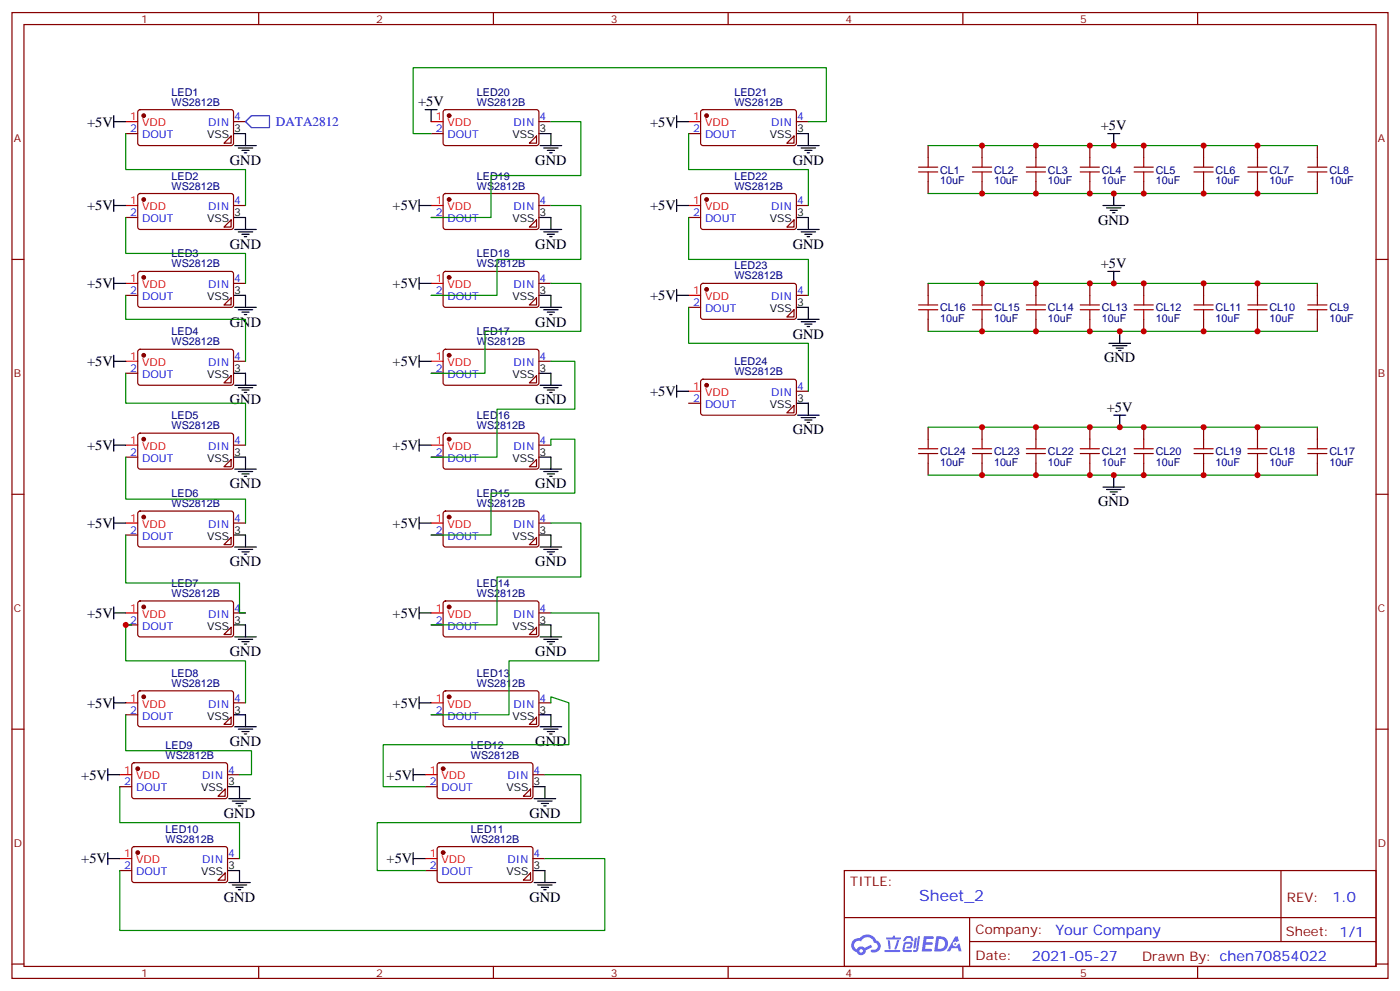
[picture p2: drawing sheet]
<svg xmlns="http://www.w3.org/2000/svg" width="412mm" height="292mm" viewBox="0 0 412 292" stroke-linecap="round" stroke-linejoin="round" font-family="sans-serif">
<g fill="none" stroke="#870000" stroke-width=".35">
<path d="M3.5 3.7h405.4v284.3h-405.4zM7.1 7.2h398.2v277.3h-398.2zM76.2 3.7v3.5M145.3 3.7v3.5M214.5 3.7v3.5M283.6 3.7v3.5M352.8 3.7v3.5M3.5 76.4h3.6M405.3 76.4h3.6M3.5 145.5h3.6M405.3 145.5h3.6M3.5 214.7h3.6"/>
<path d="M405.3 214.7h3.6M248.7 256.3h156.6v28.2h-156.6zM377.3 256.3v20.9M248.7 270.1h156.5M285.6 277.2h119.6M285.6 270.1v14.2M3.5 283.8h3.6M76.2 284.5v3.5M145.3 284.5v3.5M214.5 284.5v3.5M283.6 284.5v3.5M352.8 284.5v3.5"/>
<path d="M405.3 283.8h3.6"/>
</g>
<g fill="#5487ff">
<path d="M272.1 275.6h2.6l.3 .2-.1 .6h-2l-.1 1h1.6l.4 .4-.4 .3h-1.7l-.2 1.2 1.8 .1 .3 .3-.2 .4h-2.9z"/>
<path d="M281.4 275.7h.7l.4 1.3-.7 .3a.74 .74 0 0 0-1.1 .3 .74 .74 0 0 0 .5 1.1 .74 .74 0 0 0 .9-.7l.5-.3 .7 2.4h-.9l-.2-1h-1.9l-.5 1h-.9z"/>
<path d="M269.5 276.1h.6l-.4 2.9a.31 .31 0 0 1-.3 .3 .31 .31 0 0 1-.3-.3z"/>
<path d="M270.4 275.6h.6l-.5 4a.89 .89 0 0 1-.7 .7 .89 .89 0 0 1-.9-.3l1-.5z"/>
<path d="M266.8 275.8l.6-.2 1.2 .1 .5 1.3-.6 .1-.4-.9-1 .1a.95 .95 0 0 1-1 .8l-.1-.2z"/>
<path d="M266.4 277.5l1.8-.2a1.04 1.04 0 0 1 .6 1.1 1.04 1.04 0 0 1-.8 .9h-.7a.29 .29 0 0 1-.3-.4 .29 .29 0 0 1 .3-.2h.7l.2-.8h-1.4l-.4 1.7 1.9 .1a.29 .29 0 0 1 .3 .3 .29 .29 0 0 1-.3 .3h-2l-.4-.3 .2-2.1z"/>
<path d="M260.5 279.7h4.4a.3 .3 0 0 1 .3 .3 .3 .3 0 0 1-.3 .3h-4.3z"/>
<path d="M264.3 276.8h.6l-.5 1.6a1.02 1.02 0 0 1-.7 1.2l-.2-.3z"/>
<path d="M261.5 276.8h.6l.3 2.4-.3 .3-.3-.2z"/>
<path d="M261.1 276h1.9l.2-.5h.5l-.1 .5h1.5a.29 .29 0 0 1 .3 .3 .29 .29 0 0 1-.3 .3h-3.9z"/>
<path d="M275.8 275.6l-.6 4.5h1.4a2.27 2.27 0 0 0 2.7-2.3 2.27 2.27 0 0 0-2.7-2.2zM276.6 276.4a1.5 1.5 0 0 1 1.8 1.6 1.5 1.5 0 0 1-1.9 1.3h-.3z"/>
<path d="M251.4 276.8a2.09 2.09 0 0 0 1 3.5 1.37 1.37 0 0 0 1.5 .9 1.37 1.37 0 0 0 1.1-1.4l2-1-.5-.7-1.8 1a1.4 1.4 0 0 0-2.3 .4 1.32 1.32 0 0 1-.6-1.9 1.32 1.32 0 0 1 1.9-.4 2.02 2.02 0 0 1 2-1.3 2.02 2.02 0 0 1 1.8 1.6 1.09 1.09 0 0 1 1.1 1.4 1.09 1.09 0 0 1-1.6 .7 .41 .41 0 0 0-.5 .3 .41 .41 0 0 0 .4 .5 1.89 1.89 0 0 0 2.4-1.2 1.89 1.89 0 0 0-1.2-2.4 2.98 2.98 0 0 0-5-.6l-1 .1zM253.2 279.9a.52 .52 0 0 1 1 0 .52 .52 0 0 1-1 0z"/>
<circle cx="281.4" cy="277.9" r=".28"/>
</g>
<g fill="none" stroke="#870000" stroke-width=".35">
<path d="M37 39.3h3.6M40.8 32.5l.5-.2h27.1l.4 .7-.1 9.4-.6 .5-27.1-.1-.4-.6v-9.2zM68.8 35.8h3.5M127 39.3h3.5M130.8 32.5l.4-.2h27.1l.4 .7v9.4l-.7 .5-27-.1-.5-.6v-9.2zM158.7 35.8h3.6M202.8 39.3h3.6M206.6 32.5l.5-.2h27.1l.4 .7-.1 9.4-.6 .5-27.1-.1-.4-.6v-9.2zM234.6 35.8h3.5M40.8 57.2l.5-.2h27.1l.4 .7-.1 9.4-.6 .5-27.1-.1-.4-.6v-9.2zM68.1 40v2.2h-2.1zM130.8 57.2l.4-.2h27.1l.4 .7v9.4l-.7 .5-27-.1-.5-.6v-9.2z"/>
<path d="M158 40v2.2h-2.1zM206.6 57.2l.5-.2h27.1l.4 .7-.1 9.4-.6 .5-27.1-.1-.4-.6v-9.2zM233.9 40v2.2h-2.1zM273.4 42.9v3.5M273.4 53.4v3.6M289.3 42.9v3.5M289.3 53.4v3.6M305.2 42.9v3.5M305.2 53.4v3.6M321 42.9v3.5M321 53.4v3.6M336.9 42.9v3.5"/>
<path d="M336.9 53.4v3.6M354.5 42.9v3.5M354.5 53.4v3.6M370.4 42.9v3.5M370.4 53.4v3.6M388.1 42.9v3.5M388.1 53.4v3.6M37 64h3.6M68.1 64.7v2.2h-2.1zM68.8 60.5h3.5M127 64h3.5M158 64.7v2.2h-2.1z"/>
<path d="M158.7 60.5h3.6M202.8 64h3.6M233.9 64.7v2.2h-2.1zM234.6 60.5h3.5M37 87h3.6M40.8 80.1l.5-.2 27.1 .1 .4 .6-.1 9.5-.6 .4-27.1-.1-.4-.6v-9.2zM66 89.8l2.1-2.1v2.1zM68.8 83.4h3.5M127 87h3.5M130.8 80.1l.4-.2 27.1 .1 .4 .6v9.5l-.7 .4-27-.1-.5-.6v-9.2zM158 87.7v2.1h-2.1zM158.7 83.4h3.6"/>
<path d="M202.8 90.5h3.6M206.6 83.6l.5-.2 27.1 .1 .4 .6-.1 9.5-.6 .4-27.1-.1-.4-.6v-9.2zM233.9 91.2v2.1h-2.1zM234.6 87h3.5M273.4 83.4v3.6M273.4 94v3.5M289.3 83.4v3.6M289.3 94v3.5M305.2 83.4v3.6M305.2 94v3.5M321 83.4v3.6M321 94v3.5"/>
<path d="M336.9 83.4v3.6M336.9 94v3.5M354.5 83.4v3.6M354.5 94v3.5M370.4 83.4v3.6M370.4 94v3.5M388.1 83.4v3.6M388.1 94v3.5M37 109.9h3.6M40.8 103l.5-.2 27.1 .1 .4 .6-.1 9.5-.6 .4h-27.1l-.4-.7v-9.2zM68.1 110.6v2.1h-2.1zM68.8 106.4h3.5"/>
<path d="M127 109.9h3.5M130.8 103l.4-.2 27.1 .1 .4 .6v9.5l-.7 .4h-27l-.5-.7v-9.2zM158 110.6v2.1h-2.1zM158.7 106.4h3.6M202.8 118.7h3.6M206.6 111.9l.5-.2h27.1l.4 .7-.1 9.4-.6 .4h-27.1l-.4-.7v-9.1zM233.9 119.4v2.1h-2.1zM234.6 115.2h3.5M37 134.6h3.6M40.8 127.7l.5-.2 27.1 .1 .4 .6-.1 9.5-.6 .4-27.1-.1-.4-.6v-9.2zM66 137.4l2.1-2.1v2.1zM68.8 131.1h3.5"/>
<path d="M127 134.6h3.5M130.8 127.7l.4-.2 27.1 .1 .4 .6v9.5l-.7 .4-27-.1-.5-.6v-9.2zM158 135.3v2.1h-2.1zM158.7 131.1h3.6M273.4 125.8v3.5M273.4 136.3v3.6M289.3 125.8v3.5M289.3 136.3v3.6M305.2 125.8v3.5M305.2 136.3v3.6M321 125.8v3.5M321 136.3v3.6"/>
<path d="M336.9 125.8v3.5M336.9 136.3v3.6M354.5 125.8v3.5M354.5 136.3v3.6M370.4 125.8v3.5M370.4 136.3v3.6M388.1 125.8v3.5M388.1 136.3v3.6M37 157.5h3.6M40.8 150.7l.5-.2h27.1l.4 .7-.1 9.4-.6 .4h-27.1l-.4-.7v-9.1zM68.1 158.2v2.1h-2.1zM68.8 154h3.5"/>
<path d="M127 157.5h3.5M130.8 150.7l.4-.2h27.1l.4 .7v9.4l-.7 .4h-27l-.5-.7v-9.1zM158 158.2v2.1h-2.1zM158.7 154h3.6M40.8 177.1l.5-.2 27.1 .1 .4 .6-.1 9.5-.6 .4-27.1-.1-.4-.6v-9.2zM130.8 177.1l.4-.2 27.1 .1 .4 .6v9.5l-.7 .4-27-.1-.5-.6v-9.2zM37 184h3.6M66 186.8l2.1-2.1v2.1zM68.8 180.4h3.5M127 184h3.5M158 184.7v2.1h-2.1zM158.7 180.4h3.6"/>
<path d="M37 210.4h3.6M40.8 203.6l.5-.2h27.1l.4 .7-.1 9.4-.6 .5-27.1-.1-.4-.6v-9.2zM68.1 211.1v2.2h-2.1zM68.8 206.9h3.5M127 210.4h3.5M130.8 203.6l.4-.2h27.1l.4 .7v9.4l-.7 .5-27-.1-.5-.6v-9.2zM158 211.1v2.2h-2.1zM158.7 206.9h3.6M35.3 231.6h3.5M39 224.7l.5-.2 27.1 .1 .4 .6v9.5l-.7 .4h-27.1l-.4-.7v-9.2zM66.3 232.3v2.1h-2.1zM67 228.1h3.6"/>
<path d="M125.2 231.6h3.6M129 224.7l.5-.2 27.1 .1 .4 .6-.1 9.5-.6 .4h-27.1l-.4-.7v-9.2zM156.3 232.3v2.1h-2.1zM157 228.1h3.5M35.3 256.3h3.5M39 249.4l.5-.2 27.1 .1 .4 .6v9.5l-.7 .4h-27.1l-.4-.7v-9.2zM66.3 257v2.1h-2.1zM67 252.8h3.6M125.2 256.3h3.6M129 249.4l.5-.2 27.1 .1 .4 .6-.1 9.5-.6 .4h-27.1l-.4-.7v-9.2zM156.3 257v2.1h-2.1zM157 252.8h3.5"/>
</g>
<g fill="none" stroke="#000" stroke-width=".35">
<path d="M33.5 35.8h3.5M33.5 34v3.6M68.8 39.3h3.5v3.6M125.2 32.3h3.6M127 32.3v3.5M158.7 39.3h3.6v3.6M199.3 35.8h3.5M199.3 34v3.6M234.6 39.3h3.5v3.6M326.3 39.3h3.5M328.1 39.3v3.6M33.5 58.7v3.6"/>
<path d="M69.1 42.9h6.4M70.2 43.6h4.2M71.3 44.3h2.1M72 45h.7M123.5 58.7v3.6M159.1 42.9h6.4M160.2 43.6h4.2M161.2 44.3h2.1M161.9 45h.7M199.3 58.7v3.6M234.9 42.9h6.4M236 43.6h4.2"/>
<path d="M237.1 44.3h2.1M237.8 45h.7M328.1 57v3.5M33.5 60.5h3.5M68.8 64h3.5v3.6M69.1 67.6h6.4M70.2 68.3h4.2M71.3 69h2.1M72 69.7h.7M123.5 60.5h3.5M158.7 64h3.6v3.6M159.1 67.6h6.4"/>
<path d="M160.2 68.3h4.2M161.2 69h2.1M161.9 69.7h.7M199.3 60.5h3.5M234.6 64h3.5v3.6M234.9 67.6h6.4M236 68.3h4.2M237.1 69h2.1M237.8 69.7h.7M324.9 60.5h6.4M326 61.2h4.2M326.3 79.9h3.5"/>
<path d="M327 61.9h2.1M327.7 62.6h.7M328.1 79.9v3.5M33.5 81.7v3.5M33.5 83.4h3.5M68.8 87h3.5v3.5M69.1 90.5h6.4M70.2 91.2h4.2M71.3 91.9h2.1M72 92.6h.7M123.5 83.4h3.5M123.5 81.7v3.5"/>
<path d="M158.7 87h3.6v3.5M159.1 90.5h6.4M160.2 91.2h4.2M161.2 91.9h2.1M161.9 92.6h.7M199.3 87h3.5M199.3 85.2v3.5M234.6 90.5h3.5v3.5M234.9 94h6.4M236 94.7h4.2M237.1 95.4h2.1M237.8 96.1h.7"/>
<path d="M329.8 97.5v3.6M33.5 104.6v3.5M33.5 106.4h3.5M68.8 109.9h3.5v3.5M69.1 113.4h6.4M70.2 114.1h4.2M71.3 114.8h2.1M72 115.5h.7M123.5 106.4h3.5M123.5 104.6v3.5M158.7 109.9h3.6v3.5M159.1 113.4h6.4"/>
<path d="M160.2 114.1h4.2M161.2 114.8h2.1M161.9 115.5h.7M199.3 115.2h3.5M199.3 113.4v3.5M234.6 118.7h3.5v3.5M326.7 101.1h6.3M327.7 101.8h4.3M328.8 102.5h2.1M329.5 103.2h.7M33.5 129.3v3.5M33.5 131.1h3.5"/>
<path d="M68.8 134.6h3.5v3.5M69.1 138.1h6.4M70.2 138.8h4.2M71.3 139.5h2.1M123.5 131.1h3.5M123.5 129.3v3.5M158.7 134.6h3.6v3.5M159.1 138.1h6.4M160.2 138.8h4.2M161.2 139.5h2.1M234.9 122.2h6.4M236 122.9h4.2"/>
<path d="M237.1 123.6h2.1M237.8 124.4h.7M328.1 122.2h3.5M328.1 139.9v3.5M329.8 122.2v3.6M33.5 152.2v3.6M33.5 154h3.5M68.8 157.5h3.5v3.5M72 140.2h.7M123.5 154h3.5M123.5 152.2v3.6M158.7 157.5h3.6v3.5"/>
<path d="M161.9 140.2h.7M324.9 143.4h6.4M326 144.1h4.2M327 144.8h2.1M327.7 145.5h.7M33.5 178.7v3.5M69.1 161h6.4M70.2 161.7h4.2M71.3 162.5h2.1M72 163.2h.7M123.5 178.7v3.5M159.1 161h6.4"/>
<path d="M160.2 161.7h4.2M161.2 162.5h2.1M161.9 163.2h.7M33.5 180.4h3.5M68.8 184h3.5v3.5M69.1 187.5h6.4M70.2 188.2h4.2M71.3 188.9h2.1M72 189.6h.7M123.5 180.4h3.5M158.7 184h3.6v3.5M159.1 187.5h6.4"/>
<path d="M160.2 188.2h4.2M161.2 188.9h2.1M161.9 189.6h.7M33.5 205.1v3.6M33.5 206.9h3.5M68.8 210.4h3.5v3.6M69.1 214h6.4M70.2 214.7h4.2M71.3 215.4h2.1M72 216.1h.7M123.5 206.9h3.5M123.5 205.1v3.6"/>
<path d="M158.7 210.4h3.6v3.6M159.1 214h6.4M160.2 214.7h4.2M161.2 215.4h2.1M161.9 216.1h.7M31.7 226.3v3.5M31.7 228.1h3.6M67 231.6h3.6v3.5M67.4 235.1h6.3M68.4 235.8h4.3M69.5 236.5h2.1M70.2 237.2h.7"/>
<path d="M121.7 228.1h3.5M121.7 226.3v3.5M157 231.6h3.5v3.5M157.3 235.1h6.4M158.4 235.8h4.2M159.5 236.5h2.1M160.2 237.2h.7M31.7 252.8h3.6M31.7 251v3.5M67 256.3h3.6v3.5M67.4 259.8h6.3M121.7 252.8h3.5"/>
<path d="M121.7 251v3.5M157 256.3h3.5v3.5M157.3 259.8h6.4M68.4 260.5h4.3M69.5 261.2h2.1M70.2 261.9h.7M158.4 260.5h4.2M159.5 261.2h2.1M160.2 261.9h.7"/>
</g>
<g fill="none" stroke="#f00" stroke-width=".35">
<path d="M37 35.8h3.6M127 35.8h3.5M202.8 35.8h3.6M37 60.5h3.6M127 60.5h3.5M202.8 60.5h3.6M37 83.4h3.6M127 83.4h3.5M202.8 87h3.6M37 106.4h3.6M127 106.4h3.5M202.8 115.2h3.6"/>
<path d="M37 131.1h3.6M127 131.1h3.5M37 154h3.6M127 154h3.5M37 180.4h3.6M127 180.4h3.5M37 206.9h3.6M127 206.9h3.5M35.3 228.1h3.5M125.2 228.1h3.6M35.3 252.8h3.5M125.2 252.8h3.6"/>
</g>
<g fill="#870000" stroke="#870000" stroke-width=".35">
<circle cx="42.3" cy="34" r=".53"/>
<circle cx="42.3" cy="58.7" r=".53"/>
<circle cx="42.3" cy="81.7" r=".53"/>
<circle cx="42.3" cy="104.6" r=".53"/>
<circle cx="42.3" cy="129.3" r=".53"/>
<circle cx="42.3" cy="152.2" r=".53"/>
<circle cx="42.3" cy="178.7" r=".53"/>
<circle cx="42.3" cy="205.1" r=".53"/>
<circle cx="40.6" cy="226.3" r=".53"/>
<circle cx="40.6" cy="251" r=".53"/>
<circle cx="130.5" cy="251" r=".53"/>
<circle cx="130.5" cy="226.3" r=".53"/>
<circle cx="132.3" cy="205.1" r=".53"/>
<circle cx="132.3" cy="178.7" r=".53"/>
<circle cx="132.3" cy="152.2" r=".53"/>
<circle cx="132.3" cy="129.3" r=".53"/>
<circle cx="132.3" cy="104.6" r=".53"/>
<circle cx="132.3" cy="81.7" r=".53"/>
<circle cx="132.3" cy="58.7" r=".53"/>
<circle cx="132.3" cy="34" r=".53"/>
<circle cx="208.1" cy="34" r=".53"/>
<circle cx="208.1" cy="58.7" r=".53"/>
<circle cx="208.1" cy="85.2" r=".53"/>
<circle cx="208.1" cy="113.4" r=".53"/>
</g>
<g fill="none" stroke="#a10000" stroke-width=".35">
<path d="M270.6 50.6h5.6M270.6 49.2h5.6M273.4 46.4v2.8M273.4 50.6v2.8M286.5 50.6h5.6M286.5 49.2h5.6M289.3 46.4v2.8M289.3 50.6v2.8M302.3 50.6h5.7M302.3 49.2h5.7M305.2 46.4v2.8M305.2 50.6v2.8"/>
<path d="M318.2 50.6h5.6M318.2 49.2h5.6M321 46.4v2.8M321 50.6v2.8M334.1 50.6h5.6M334.1 49.2h5.6M336.9 46.4v2.8M336.9 50.6v2.8M351.7 50.6h5.7M351.7 49.2h5.7M354.5 46.4v2.8M354.5 50.6v2.8"/>
<path d="M367.6 50.6h5.6M367.6 49.2h5.6M370.4 46.4v2.8M370.4 50.6v2.8M385.2 50.6h5.7M385.2 49.2h5.7M388.1 46.4v2.8M388.1 50.6v2.8M270.6 91.2h5.6M270.6 89.8h5.6M273.4 87v2.8M273.4 91.2v2.8"/>
<path d="M286.5 91.2h5.6M286.5 89.8h5.6M289.3 87v2.8M289.3 91.2v2.8M302.3 91.2h5.7M302.3 89.8h5.7M305.2 87v2.8M305.2 91.2v2.8M318.2 91.2h5.6M318.2 89.8h5.6M321 87v2.8M321 91.2v2.8"/>
<path d="M334.1 91.2h5.6M334.1 89.8h5.6M336.9 87v2.8M336.9 91.2v2.8M351.7 91.2h5.7M351.7 89.8h5.7M354.5 87v2.8M354.5 91.2v2.8M367.6 91.2h5.6M367.6 89.8h5.6M370.4 87v2.8M370.4 91.2v2.8"/>
<path d="M385.2 91.2h5.7M385.2 89.8h5.7M388.1 87v2.8M388.1 91.2v2.8M270.6 133.5h5.6M270.6 132.1h5.6M273.4 129.3v2.8M273.4 133.5v2.8M286.5 133.5h5.6M286.5 132.1h5.6M289.3 129.3v2.8M289.3 133.5v2.8"/>
<path d="M302.3 133.5h5.7M302.3 132.1h5.7M305.2 129.3v2.8M305.2 133.5v2.8M318.2 133.5h5.6M318.2 132.1h5.6M321 129.3v2.8M321 133.5v2.8M334.1 133.5h5.6M334.1 132.1h5.6M336.9 129.3v2.8M336.9 133.5v2.8"/>
<path d="M351.7 133.5h5.7M351.7 132.1h5.7M354.5 129.3v2.8M354.5 133.5v2.8M367.6 133.5h5.6M367.6 132.1h5.6M370.4 129.3v2.8M370.4 133.5v2.8M385.2 133.5h5.7M385.2 132.1h5.7M388.1 129.3v2.8M388.1 133.5v2.8"/>
</g>
<g fill="none" stroke="#008700" stroke-width=".35">
<path d="M37 39.3v10.6h35.3v10.6M162.3 35.8h8.8v15.9h-26.5v12.3h-17.6M202.8 39.3v10.6h35.3v10.6M238.1 35.8h5.3v-15.9h-121.7v19.4h5.3M273.4 57h114.7M273.4 42.9h114.7M37 64v10.6h35.3v8.8M162.3 60.5h8.8v15.9h-24.7v10.6h-19.4M202.8 64v12.4h35.3v10.6M37 87v7h35.3v12.4M162.3 83.4h8.8v14.1h-28.2v12.4h-15.9M202.8 90.5v10.6h35.3v14.1"/>
<path d="M273.4 83.4h114.7M273.4 97.5h114.7M37 109.9v8.8h35.3v12.4M162.3 106.4h7v14.1h-22.9v14.1h-19.4M37 134.6v12.3h35.3v7.1M162.3 131.1v-1.8h7v15.9h-24.7v12.3h-17.6M273.4 125.8h114.7M273.4 139.9h114.7M37 157.5v14.1h33.6v8.8h1.7M162.3 154h8.8v15.9h-24.7v14.1h-19.4M38.8 184h-1.8v10.6h35.3v12.3M162.3 180.4h14.1v14.2h-26.5v15.8h-22.9"/>
<path d="M37 210.4v10.6h37.1v7.1h-3.5M162.3 206.9v-1.8l5.3 1.8v12.4h-54.7v12.3h12.3M35.3 231.6v10.6h35.3v10.6M160.5 228.1h10.6v14.1h-60v14.1h14.1M160.5 252.8h17.7v21.1h-142.9v-17.6"/>
</g>
<path d="M72.3 35.8l1.8-1.8h5.3v3.6h-5.3z" fill="none" stroke="#00f" stroke-width=".35"/>
<g fill="#c00">
<circle cx="289.3" cy="42.9" r=".88"/>
<circle cx="305.2" cy="42.9" r=".88"/>
<circle cx="321" cy="42.9" r=".88"/>
<circle cx="336.9" cy="42.9" r=".88"/>
<circle cx="354.5" cy="42.9" r=".88"/>
<circle cx="370.4" cy="42.9" r=".88"/>
<circle cx="289.3" cy="57" r=".88"/>
<circle cx="305.2" cy="57" r=".88"/>
<circle cx="321" cy="57" r=".88"/>
<circle cx="336.9" cy="57" r=".88"/>
<circle cx="354.5" cy="57" r=".88"/>
<circle cx="370.4" cy="57" r=".88"/>
<circle cx="328.1" cy="42.9" r=".88"/>
<circle cx="328.1" cy="57" r=".88"/>
<circle cx="370.4" cy="83.4" r=".88"/>
<circle cx="354.5" cy="83.4" r=".88"/>
<circle cx="336.9" cy="83.4" r=".88"/>
<circle cx="321" cy="83.4" r=".88"/>
<circle cx="305.2" cy="83.4" r=".88"/>
<circle cx="289.3" cy="83.4" r=".88"/>
<circle cx="370.4" cy="97.5" r=".88"/>
<circle cx="354.5" cy="97.5" r=".88"/>
<circle cx="336.9" cy="97.5" r=".88"/>
<circle cx="321" cy="97.5" r=".88"/>
<circle cx="305.2" cy="97.5" r=".88"/>
<circle cx="289.3" cy="97.5" r=".88"/>
<circle cx="370.4" cy="125.8" r=".88"/>
<circle cx="354.5" cy="125.8" r=".88"/>
<circle cx="336.9" cy="125.8" r=".88"/>
<circle cx="321" cy="125.8" r=".88"/>
<circle cx="305.2" cy="125.8" r=".88"/>
<circle cx="289.3" cy="125.8" r=".88"/>
<circle cx="370.4" cy="139.9" r=".88"/>
<circle cx="354.5" cy="139.9" r=".88"/>
<circle cx="336.9" cy="139.9" r=".88"/>
<circle cx="321" cy="139.9" r=".88"/>
<circle cx="305.2" cy="139.9" r=".88"/>
<circle cx="289.3" cy="139.9" r=".88"/>
<circle cx="328.1" cy="83.4" r=".88"/>
<circle cx="329.8" cy="125.8" r=".88"/>
<circle cx="329.8" cy="97.5" r=".88"/>
<circle cx="328.1" cy="139.9" r=".88"/>
<circle cx="37" cy="184" r=".88"/>
</g>
<text font-size="4.6" fill="#00f" x="270.8" y="265.3">Sheet_2</text>
<g font-size="4.2">
<text x="123.2" y="31.2">+5V</text>
<text x="25.7" y="37.2">+5V</text>
<text x="191.5" y="37.2">+5V</text>
<text x="324.2" y="38.3">+5V</text>
<text x="67.7" y="48.5">GND</text>
<text x="157.7" y="48.5">GND</text>
<text x="233.5" y="48.5">GND</text>
<text x="25.7" y="61.9">+5V</text>
<text x="115.7" y="61.9">+5V</text>
<text x="191.5" y="61.9">+5V</text>
<text x="323.5" y="66.1">GND</text>
<text x="67.7" y="73.2">GND</text>
<text x="157.7" y="73.2">GND</text>
<text x="233.5" y="73.2">GND</text>
<text x="324.2" y="78.8">+5V</text>
<text x="25.7" y="84.9">+5V</text>
<text x="115.7" y="84.9">+5V</text>
<text x="191.5" y="88.4">+5V</text>
<text x="67.7" y="96.1">GND</text>
<text x="157.7" y="96.1">GND</text>
<text x="233.5" y="99.7">GND</text>
<text x="25.7" y="107.8">+5V</text>
<text x="115.7" y="107.8">+5V</text>
<text x="325.3" y="106.7">GND</text>
<text x="67.7" y="119.1">GND</text>
<text x="157.7" y="119.1">GND</text>
<text x="191.5" y="116.6">+5V</text>
<text x="326" y="121.2">+5V</text>
<text x="233.5" y="127.9">GND</text>
<text x="25.7" y="132.5">+5V</text>
<text x="115.7" y="132.5">+5V</text>
<text x="67.7" y="143.8">GND</text>
<text x="157.7" y="143.8">GND</text>
<text x="323.5" y="149">GND</text>
<text x="25.7" y="155.4">+5V</text>
<text x="115.7" y="155.4">+5V</text>
<text x="67.7" y="166.7">GND</text>
<text x="157.7" y="166.7">GND</text>
<text x="25.7" y="181.9">+5V</text>
<text x="115.7" y="181.9">+5V</text>
<text x="67.7" y="193.1">GND</text>
<text x="157.7" y="193.1">GND</text>
<text x="25.7" y="208.3">+5V</text>
<text x="115.7" y="208.3">+5V</text>
<text x="67.7" y="219.6">GND</text>
<text x="157.7" y="219.6">GND</text>
<text x="23.9" y="229.5">+5V</text>
<text x="113.9" y="229.5">+5V</text>
<text x="66" y="240.8">GND</text>
<text x="155.9" y="240.8">GND</text>
<text x="23.9" y="254.2">+5V</text>
<text x="113.9" y="254.2">+5V</text>
<text x="66" y="265.5">GND</text>
<text x="155.9" y="265.5">GND</text>
</g>
<g font-size="4.2" fill="#00f">
<text x="392.5" y="265.6">1.0</text>
<text x="310.9" y="275.1">Your Company</text>
<text x="304" y="282.9">2021-05-27</text>
</g>
<text font-size="3.9" fill="#00f" x="81.3" y="37">DATA2812</text>
<g font-size="3.9" fill="#800">
<text x="250.5" y="260.9">TITLE:</text>
<text x="379.1" y="265.6">REV:</text>
<text x="287.4" y="275.1">Company:</text>
<text x="378.7" y="275.7">Sheet: 1/1</text>
<text x="287.4" y="282.8">Date:</text>
<text x="336.4" y="282.8">Drawn By: chen70854022</text>
</g>
<g font-size="3.2" fill="#800">
<text x="41.6" y="6.7">1</text>
<text x="110.8" y="6.7">2</text>
<text x="179.9" y="6.7">3</text>
<text x="249.1" y="6.7">4</text>
<text x="318.2" y="6.7">5</text>
<text x="4.1" y="41.8">A</text>
<text x="405.9" y="41.8">A</text>
<text x="4.1" y="110.9">B</text>
<text x="405.9" y="110.9">B</text>
<text x="4.1" y="180.1">C</text>
<text x="405.9" y="180.1">C</text>
<text x="4.1" y="249.2">D</text>
<text x="405.9" y="249.2">D</text>
<text x="41.6" y="287.5">1</text>
<text x="110.8" y="287.5">2</text>
<text x="179.9" y="287.5">3</text>
<text x="249.1" y="287.5">4</text>
<text x="318.2" y="287.5">5</text>
</g>
<g font-size="3.2" fill="#000080">
<text x="50.5" y="28.2">LED1</text>
<text x="140.5" y="28.2">LED20</text>
<text x="216.3" y="28.2">LED21</text>
<text x="50.5" y="31.1">WS2812B</text>
<text x="140.5" y="31.1">WS2812B</text>
<text x="216.3" y="31.1">WS2812B</text>
<text x="50.5" y="52.8">LED2</text>
<text x="140.5" y="52.8">LED19</text>
<text x="216.3" y="52.8">LED22</text>
<text x="276.9" y="51.1">CL1</text>
<text x="292.8" y="51.1">CL2</text>
<text x="308.7" y="51.1">CL3</text>
<text x="324.6" y="51.1">CL4</text>
<text x="340.4" y="51.1">CL5</text>
<text x="358.1" y="51.1">CL6</text>
<text x="373.9" y="51.1">CL7</text>
<text x="391.6" y="51.1">CL8</text>
<text x="50.5" y="55.8">WS2812B</text>
<text x="140.5" y="55.8">WS2812B</text>
<text x="216.3" y="55.8">WS2812B</text>
<text x="276.9" y="54.2">10uF</text>
<text x="292.8" y="54.2">10uF</text>
<text x="308.7" y="54.2">10uF</text>
<text x="324.6" y="54.2">10uF</text>
<text x="340.4" y="54.2">10uF</text>
<text x="358.1" y="54.2">10uF</text>
<text x="373.9" y="54.2">10uF</text>
<text x="391.6" y="54.2">10uF</text>
<text x="50.5" y="75.8">LED3</text>
<text x="140.5" y="75.8">LED18</text>
<text x="50.5" y="78.7">WS2812B</text>
<text x="140.5" y="78.7">WS2812B</text>
<text x="216.3" y="82.3">WS2812B</text>
<text x="216.3" y="79.3">LED23</text>
<text x="276.9" y="94.8">10uF</text>
<text x="276.9" y="91.7">CL16</text>
<text x="292.8" y="94.8">10uF</text>
<text x="292.8" y="91.7">CL15</text>
<text x="308.7" y="94.8">10uF</text>
<text x="308.7" y="91.7">CL14</text>
<text x="324.6" y="94.8">10uF</text>
<text x="324.6" y="91.7">CL13</text>
<text x="340.4" y="94.8">10uF</text>
<text x="340.4" y="91.7">CL12</text>
<text x="358.1" y="94.8">10uF</text>
<text x="358.1" y="91.7">CL11</text>
<text x="373.9" y="94.8">10uF</text>
<text x="373.9" y="91.7">CL10</text>
<text x="391.6" y="94.8">10uF</text>
<text x="391.6" y="91.7">CL9</text>
<text x="50.5" y="101.7">WS2812B</text>
<text x="50.5" y="98.7">LED4</text>
<text x="140.5" y="101.7">WS2812B</text>
<text x="140.5" y="98.7">LED17</text>
<text x="216.3" y="107.5">LED24</text>
<text x="216.3" y="110.5">WS2812B</text>
<text x="50.5" y="123.4">LED5</text>
<text x="140.5" y="123.4">LED16</text>
<text x="50.5" y="126.4">WS2812B</text>
<text x="140.5" y="126.4">WS2812B</text>
<text x="276.9" y="137.1">10uF</text>
<text x="276.9" y="134">CL24</text>
<text x="292.8" y="137.1">10uF</text>
<text x="292.8" y="134">CL23</text>
<text x="308.7" y="137.1">10uF</text>
<text x="308.7" y="134">CL22</text>
<text x="324.6" y="137.1">10uF</text>
<text x="324.6" y="134">CL21</text>
<text x="340.4" y="137.1">10uF</text>
<text x="340.4" y="134">CL20</text>
<text x="358.1" y="137.1">10uF</text>
<text x="358.1" y="134">CL19</text>
<text x="373.9" y="137.1">10uF</text>
<text x="373.9" y="134">CL18</text>
<text x="391.6" y="137.1">10uF</text>
<text x="391.6" y="134">CL17</text>
<text x="50.5" y="149.3">WS2812B</text>
<text x="50.5" y="146.3">LED6</text>
<text x="140.5" y="149.3">WS2812B</text>
<text x="140.5" y="146.3">LED15</text>
<text x="50.5" y="172.8">LED7</text>
<text x="140.5" y="172.8">LED14</text>
<text x="50.5" y="175.7">WS2812B</text>
<text x="140.5" y="175.7">WS2812B</text>
<text x="50.5" y="202.2">WS2812B</text>
<text x="50.5" y="199.3">LED8</text>
<text x="140.5" y="202.2">WS2812B</text>
<text x="140.5" y="199.3">LED13</text>
<text x="48.8" y="220.4">LED9</text>
<text x="138.7" y="220.4">LED12</text>
<text x="48.8" y="223.4">WS2812B</text>
<text x="138.7" y="223.4">WS2812B</text>
<text x="48.8" y="245.1">LED10</text>
<text x="138.7" y="245.1">LED11</text>
<text x="48.8" y="248.1">WS2812B</text>
<text x="138.7" y="248.1">WS2812B</text>
</g>
<g font-size="3.2" fill="#f00">
<text x="38.4" y="35.5">1</text>
<text x="128.3" y="35.5">1</text>
<text x="204.2" y="35.5">1</text>
<text x="41.9" y="37.2">VDD</text>
<text x="131.8" y="37.2">VDD</text>
<text x="207.7" y="37.2">VDD</text>
<text x="38.4" y="60.1">1</text>
<text x="41.9" y="61.9">VDD</text>
<text x="128.3" y="60.1">1</text>
<text x="131.8" y="61.9">VDD</text>
<text x="204.2" y="60.1">1</text>
<text x="207.7" y="61.9">VDD</text>
<text x="38.4" y="83.1">1</text>
<text x="128.3" y="83.1">1</text>
<text x="41.9" y="84.8">VDD</text>
<text x="131.8" y="84.8">VDD</text>
<text x="204.2" y="86.6">1</text>
<text x="207.7" y="88.4">VDD</text>
<text x="38.4" y="106">1</text>
<text x="41.9" y="107.8">VDD</text>
<text x="128.3" y="106">1</text>
<text x="131.8" y="107.8">VDD</text>
<text x="204.2" y="114.8">1</text>
<text x="207.7" y="116.6">VDD</text>
<text x="38.4" y="130.7">1</text>
<text x="128.3" y="130.7">1</text>
<text x="41.9" y="132.5">VDD</text>
<text x="131.8" y="132.5">VDD</text>
<text x="38.4" y="153.6">1</text>
<text x="41.9" y="155.4">VDD</text>
<text x="128.3" y="153.6">1</text>
<text x="131.8" y="155.4">VDD</text>
<text x="38.4" y="180.1">1</text>
<text x="41.9" y="181.9">VDD</text>
<text x="128.3" y="180.1">1</text>
<text x="131.8" y="181.9">VDD</text>
<text x="38.4" y="206.6">1</text>
<text x="41.9" y="208.3">VDD</text>
<text x="128.3" y="206.6">1</text>
<text x="131.8" y="208.3">VDD</text>
<text x="36.6" y="227.7">1</text>
<text x="126.6" y="227.7">1</text>
<text x="40.1" y="229.5">VDD</text>
<text x="130.1" y="229.5">VDD</text>
<text x="36.6" y="252.4">1</text>
<text x="40.1" y="254.2">VDD</text>
<text x="126.6" y="252.4">1</text>
<text x="130.1" y="254.2">VDD</text>
</g>
<g font-size="3.2" fill="#00f">
<text x="69" y="35.5">4</text>
<text x="158.9" y="35.5">4</text>
<text x="234.8" y="35.5">4</text>
<text x="38.4" y="39">2</text>
<text x="41.9" y="40.7">DOUT</text>
<text x="61.3" y="37.2">DIN</text>
<text x="128.3" y="39">2</text>
<text x="131.8" y="40.7">DOUT</text>
<text x="151.3" y="37.2">DIN</text>
<text x="204.2" y="39">2</text>
<text x="207.7" y="40.7">DOUT</text>
<text x="227.1" y="37.2">DIN</text>
<text x="38.4" y="63.7">2</text>
<text x="41.9" y="65.4">DOUT</text>
<text x="61.3" y="61.9">DIN</text>
<text x="69" y="60.1">4</text>
<text x="128.3" y="63.7">2</text>
<text x="131.8" y="65.4">DOUT</text>
<text x="151.3" y="61.9">DIN</text>
<text x="158.9" y="60.1">4</text>
<text x="204.2" y="63.7">2</text>
<text x="207.7" y="65.4">DOUT</text>
<text x="227.1" y="61.9">DIN</text>
<text x="234.8" y="60.1">4</text>
<text x="69" y="83.1">4</text>
<text x="158.9" y="83.1">4</text>
<text x="38.4" y="86.6">2</text>
<text x="41.9" y="88.4">DOUT</text>
<text x="61.3" y="84.8">DIN</text>
<text x="128.3" y="86.6">2</text>
<text x="131.8" y="88.4">DOUT</text>
<text x="151.3" y="84.8">DIN</text>
<text x="227.1" y="88.4">DIN</text>
<text x="234.8" y="86.6">4</text>
<text x="204.2" y="90.1">2</text>
<text x="207.7" y="91.9">DOUT</text>
<text x="61.3" y="107.8">DIN</text>
<text x="69" y="106">4</text>
<text x="151.3" y="107.8">DIN</text>
<text x="158.9" y="106">4</text>
<text x="38.4" y="109.5">2</text>
<text x="41.9" y="111.3">DOUT</text>
<text x="128.3" y="109.5">2</text>
<text x="131.8" y="111.3">DOUT</text>
<text x="204.2" y="118.4">2</text>
<text x="227.1" y="116.6">DIN</text>
<text x="234.8" y="114.8">4</text>
<text x="207.7" y="120.1">DOUT</text>
<text x="69" y="130.7">4</text>
<text x="158.9" y="130.7">4</text>
<text x="38.4" y="134.2">2</text>
<text x="41.9" y="136">DOUT</text>
<text x="61.3" y="132.5">DIN</text>
<text x="128.3" y="134.2">2</text>
<text x="131.8" y="136">DOUT</text>
<text x="151.3" y="132.5">DIN</text>
<text x="61.3" y="155.4">DIN</text>
<text x="69" y="153.6">4</text>
<text x="151.3" y="155.4">DIN</text>
<text x="158.9" y="153.6">4</text>
<text x="38.4" y="157.2">2</text>
<text x="41.9" y="158.9">DOUT</text>
<text x="128.3" y="157.2">2</text>
<text x="131.8" y="158.9">DOUT</text>
<text x="38.4" y="183.6">2</text>
<text x="41.9" y="185.4">DOUT</text>
<text x="61.3" y="181.9">DIN</text>
<text x="69" y="180.1">4</text>
<text x="128.3" y="183.6">2</text>
<text x="131.8" y="185.4">DOUT</text>
<text x="151.3" y="181.9">DIN</text>
<text x="158.9" y="180.1">4</text>
<text x="61.3" y="208.3">DIN</text>
<text x="69" y="206.6">4</text>
<text x="151.3" y="208.3">DIN</text>
<text x="158.9" y="206.6">4</text>
<text x="38.4" y="210.1">2</text>
<text x="41.9" y="211.8">DOUT</text>
<text x="128.3" y="210.1">2</text>
<text x="131.8" y="211.8">DOUT</text>
<text x="67.2" y="227.7">4</text>
<text x="157.2" y="227.7">4</text>
<text x="36.6" y="231.2">2</text>
<text x="40.1" y="233">DOUT</text>
<text x="59.6" y="229.5">DIN</text>
<text x="126.6" y="231.2">2</text>
<text x="130.1" y="233">DOUT</text>
<text x="149.5" y="229.5">DIN</text>
<text x="36.6" y="255.9">2</text>
<text x="40.1" y="257.7">DOUT</text>
<text x="59.6" y="254.2">DIN</text>
<text x="67.2" y="252.4">4</text>
<text x="126.6" y="255.9">2</text>
<text x="130.1" y="257.7">DOUT</text>
<text x="149.5" y="254.2">DIN</text>
<text x="157.2" y="252.4">4</text>
</g>
<g font-size="3.2">
<text x="61" y="40.7">VSS</text>
<text x="69" y="39">3</text>
<text x="150.9" y="40.7">VSS</text>
<text x="158.9" y="39">3</text>
<text x="226.8" y="40.7">VSS</text>
<text x="234.8" y="39">3</text>
<text x="61" y="65.4">VSS</text>
<text x="69" y="63.7">3</text>
<text x="150.9" y="65.4">VSS</text>
<text x="158.9" y="63.7">3</text>
<text x="226.8" y="65.4">VSS</text>
<text x="234.8" y="63.7">3</text>
<text x="61" y="88.4">VSS</text>
<text x="69" y="86.6">3</text>
<text x="150.9" y="88.4">VSS</text>
<text x="158.9" y="86.6">3</text>
<text x="226.8" y="91.9">VSS</text>
<text x="234.8" y="90.1">3</text>
<text x="61" y="111.3">VSS</text>
<text x="69" y="109.5">3</text>
<text x="150.9" y="111.3">VSS</text>
<text x="158.9" y="109.5">3</text>
<text x="234.8" y="118.4">3</text>
<text x="226.8" y="120.1">VSS</text>
<text x="61" y="136">VSS</text>
<text x="69" y="134.2">3</text>
<text x="150.9" y="136">VSS</text>
<text x="158.9" y="134.2">3</text>
<text x="61" y="158.9">VSS</text>
<text x="69" y="157.2">3</text>
<text x="150.9" y="158.9">VSS</text>
<text x="158.9" y="157.2">3</text>
<text x="61" y="185.4">VSS</text>
<text x="69" y="183.6">3</text>
<text x="150.9" y="185.4">VSS</text>
<text x="158.9" y="183.6">3</text>
<text x="61" y="211.8">VSS</text>
<text x="69" y="210.1">3</text>
<text x="150.9" y="211.8">VSS</text>
<text x="158.9" y="210.1">3</text>
<text x="59.2" y="233">VSS</text>
<text x="67.2" y="231.2">3</text>
<text x="149.2" y="233">VSS</text>
<text x="157.2" y="231.2">3</text>
<text x="59.2" y="257.7">VSS</text>
<text x="67.2" y="255.9">3</text>
<text x="149.2" y="257.7">VSS</text>
<text x="157.2" y="255.9">3</text>
</g>
</svg>
